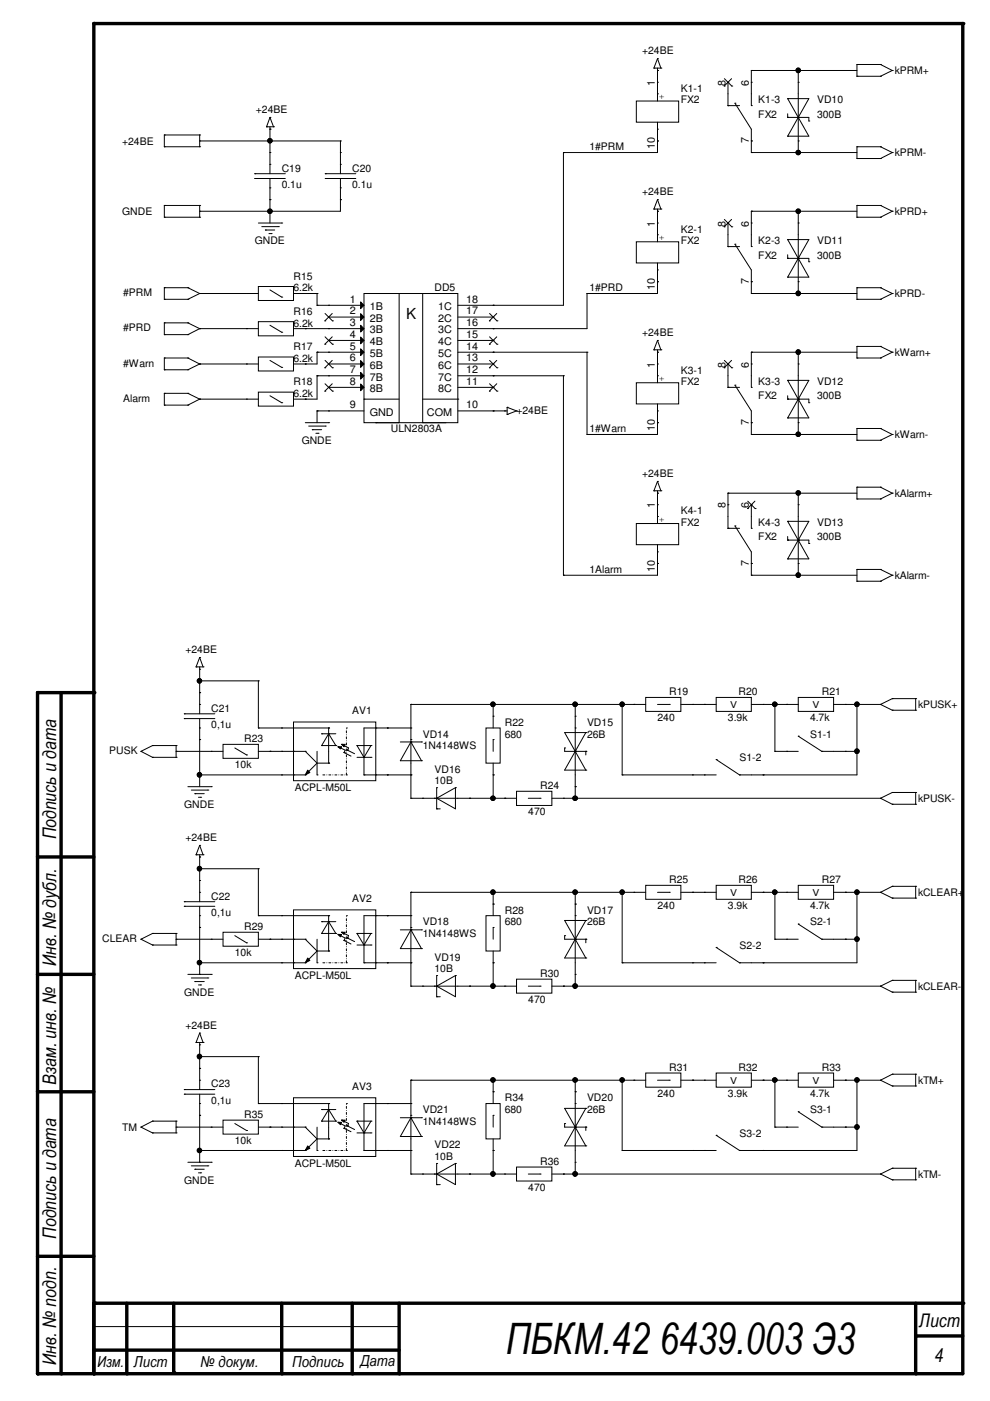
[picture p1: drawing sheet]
<svg xmlns="http://www.w3.org/2000/svg" width="210mm" height="297mm" viewBox="0 0 210 297" stroke-linecap="round" stroke-linejoin="round" font-family="sans-serif">
<g fill="none" stroke="#000" stroke-width=".72">
<path d="M13 146.9v144.4M19.9 146.9h-11.9v144.4h196.1v-286.3h-184.2v286.3M8 181.7h11.9M8 206.6h11.9M8 231.5h11.9M8 266.4h11.9M20.2 276.3h183.9M26.9 276.3v15M36.8 276.3v14.7M59.7 276.3v15M74.7 276.3v15M84.6 276.3v15"/>
<path d="M194.1 276.3v15M19.9 286.3h64.7M194.1 283.3h10"/>
</g>
<g fill="#000">
<circle cx="19.9" cy="5" r=".36"/>
<circle cx="204.1" cy="5" r=".36"/>
<circle cx="8" cy="146.9" r=".36"/>
<circle cx="19.9" cy="146.9" r=".36"/>
<circle cx="8" cy="181.7" r=".36"/>
<circle cx="8" cy="206.6" r=".36"/>
<circle cx="8" cy="231.5" r=".36"/>
<circle cx="8" cy="266.4" r=".36"/>
<circle cx="19.9" cy="276.3" r=".36"/>
<circle cx="20.2" cy="276.3" r=".36"/>
<circle cx="204.1" cy="276.3" r=".36"/>
<circle cx="8" cy="291.3" r=".36"/>
<circle cx="13" cy="291.3" r=".36"/>
<circle cx="19.9" cy="291.3" r=".36"/>
<circle cx="19.9" cy="286.3" r=".36"/>
<circle cx="26.9" cy="291.3" r=".36"/>
<circle cx="36.8" cy="291" r=".36"/>
<circle cx="59.7" cy="291.3" r=".36"/>
<circle cx="74.7" cy="291.3" r=".36"/>
<circle cx="84.6" cy="291.3" r=".36"/>
<circle cx="194.1" cy="291.3" r=".36"/>
<circle cx="194.1" cy="283.3" r=".36"/>
</g>
<g fill="none" stroke="#000" stroke-width=".21">
<path d="M138.6 14.4h.1M138.6 14.4h1.5M139.4 14.9h.1M139.4 12.4h.1M139.4 19.9h.1M139.4 17.4h.1M139.4 14.4v7M139.4 12.4l-.8 2M139.4 12.4l.7 2M140.1 14.4h.1M153.5 18.2h.1M153.6 16.7l1.6 1.5"/>
<path d="M154.3 17.4h.1M154.3 17.4v5M155.1 16.7l-1.6 1.5M155.2 18.2h.1M159.3 14.9h.1M159.3 17.4h.1M159.3 14.9h22.4M159.3 14.9v7.5M169.2 14.9h.1M169.2 17.4h.1M169.2 14.9v17.4M181.7 16.2h.1"/>
<path d="M181.7 13.7h.1M181.7 13.7v2.5M181.7 13.7h5M181.7 16.2h5M186.7 13.7h.1M186.7 16.2h.1M186.7 13.7l2.5 1.2M189.2 14.9h.1M189.2 14.9l-2.5 1.3M34.8 31.1h.1M34.8 28.6h.1M34.8 28.6v2.5"/>
<path d="M34.8 31.1h7.5M34.8 28.6h7.5M42.3 29.9h.1M42.3 28.6h.1M42.3 31.1h.1M42.3 29.9h29.9M42.3 28.6v2.5M54 37.8h.1M54 36.8h.1M54 37.8h6.5M54 36.8h6.5M56.5 26.9h.1"/>
<path d="M56.5 26.9h1.5M57.2 29.9h.1M57.2 27.4h.1M57.2 24.9h.1M57.2 39.8h.1M57.2 34.8h.1M57.2 32.3h.1M57.2 26.9v9.9M57.2 37.8v9.5M57.2 24.9l-.7 2M57.2 24.9l.8 2M58 26.9h.1"/>
<path d="M69 37.8h.1M69 36.8h.1M69 37.8h6.4M69 36.8h6.4M72.2 29.9h.1M72.2 39.8h.1M72.2 34.8h.1M72.2 32.3h.1M72.2 29.9v6.9M72.2 37.8v7h-29.9M119.5 32.3h.1M119.5 32.3v32.4h-22.4"/>
<path d="M134.9 21.4h9v4.5h-9zM139.4 29.9h.1M139.4 27.4h.1M139.4 25.9v6.4h-19.9M154.3 22.4h.1M154.3 22.4h2.5M155.8 21.9h.1M155.8 21.9l3.5 5.5v4.9M159.3 32.3h.1M159.3 29.9h.1M159.3 22.4h.1M159.3 32.3h22.4"/>
<path d="M167 20.9h.1M167 24.9h.1M167 28.9h.1M167 24.1v.8M167 24.9h4.5v.8M167 20.9l4.5 8h-4.5M167 20.9h4.5l-4.5 8M169.2 32.3h.1M169.2 24.9h.1M169.2 29.9h.1M171.5 25.7h.1M181.7 33.6h.1"/>
<path d="M181.7 31.1h.1M181.7 31.1v2.5M181.7 31.1h5M181.7 33.6h5M186.7 31.1h.1M186.7 33.6h.1M186.7 31.1l2.5 1.2M189.2 32.3h.1M189.2 32.3l-2.5 1.3M34.8 46.1h.1M34.8 43.6h.1M34.8 43.6v2.5"/>
<path d="M34.8 43.6h7.5M34.8 46.1h7.5M42.3 44.8h.1M42.3 43.6h.1M42.3 46.1h.1M42.3 43.6v2.5M54.8 47.3h4.9M55.5 48h3.5M56.3 48.8h.1M56.3 48.8h2M57 49.5h.5M57.2 42.3h.1"/>
<path d="M57.2 44.8h.1M57.5 49.5h.1M59 48h.1M59.7 47.3h.1M72.2 42.3h.1M134.9 51.3h9v4.5h-9zM138.6 44.3h.1M138.6 44.3h1.5M139.4 59.7h.1M139.4 44.8h.1M139.4 42.3h.1M139.4 57.2h.1"/>
<path d="M139.4 49.8h.1M139.4 47.3h.1M139.4 55.8v6.4h-14.9M139.4 44.3v7M139.4 42.3l-.8 2M139.4 42.3l.7 2M140.1 44.3h.1M153.5 48.1h.1M153.6 46.5l1.6 1.6M154.3 52.3h.1M154.3 47.3h.1M154.3 47.3v5"/>
<path d="M154.3 52.3h2.5M155.1 46.5l-1.6 1.6M155.2 48.1h.1M155.8 51.8h.1M155.8 51.8l3.5 5.4v5M159.3 59.7h.1M159.3 44.8h.1M159.3 52.3h.1M159.3 47.3h.1M159.3 44.8h22.4M159.3 44.8v7.5M167 50.8h.1"/>
<path d="M167 54.8h.1M167 58.8h.1M167 50.8l4.5 8h-4.5M167 50.8h4.5l-4.5 8M167 54.8h4.5v.7M167 54v.8M169.2 44.8h.1M169.2 54.8h.1M169.2 59.7h.1M169.2 47.3h.1M169.2 44.8v17.4M171.5 55.5h.1"/>
<path d="M181.7 46.1h.1M181.7 43.6h.1M181.7 43.6v2.5M181.7 43.6h5M181.7 46.1h5M186.7 43.6h.1M186.7 46.1h.1M186.7 43.6l2.5 1.2M189.2 44.8h.1M189.2 44.8l-2.5 1.3M34.8 63.5h.1M34.8 61h.1"/>
<path d="M34.8 71h.1M34.8 68.5h.1M34.8 78.4h.1M34.8 75.9h.1M34.8 63.5h5M34.8 61v2.5M34.8 68.5v2.5M34.8 75.9v2.5M34.8 61h5M34.8 71h5M34.8 68.5h5M34.8 78.4h5"/>
<path d="M34.8 75.9h5M39.8 63.5h.1M39.8 61h.1M39.8 71h.1M39.8 68.5h.1M39.8 78.4h.1M39.8 75.9h.1M39.8 61l2.5 1.2M39.8 68.5l2.5 1.2M39.8 75.9l2.5 1.3M42.3 62.2h.1M42.3 69.7h.1"/>
<path d="M42.3 77.2h.1M42.3 62.2h12.5M42.3 69.7h12.5M42.3 77.2h12.5M42.3 62.2l-2.5 1.3M42.3 69.7l-2.5 1.3M42.3 77.2l-2.5 1.2M52.3 77.2h.1M52.3 69.7h.1M52.3 62.2h.1M54.8 75.7h7.4v3h-7.4zM54.8 68.2h7.4v3h-7.4z"/>
<path d="M54.8 60.7h7.4v3h-7.4zM57.2 76.4l2.5 1.5M57.2 69l2.5 1.4M57.2 61.5l2.5 1.5M59.7 77.9h.1M59.7 70.4h.1M59.7 63h.1M62.2 62.2h5M62.2 69.7h15M64.7 62.2h.1M64.7 69.7h.1M64.7 77.2h.1"/>
<path d="M67.2 62.2h.1M67.2 64.7h.1M67.2 79.7h.1M67.2 74.7h.1M67.2 62.2v2.5M67.2 74.7v2.5h-5M67.2 79.7v4.9h-5M67.2 74.7h10M67.2 79.7h10M67.2 64.7h10M68.9 68h.1M68.9 73h.1"/>
<path d="M68.9 78h.1M68.9 66.5l1.6 1.5M68.9 71.4l1.6 1.6M68.9 76.4l1.6 1.6M69.7 67.2h.1M69.7 79.7h.1M69.7 72.2h.1M69.7 77.2h.1M69.7 69.7h.1M69.7 74.7h.1M69.7 64.7h.1M69.7 77.2h7.5"/>
<path d="M69.7 67.2h7.5M69.7 72.2h7.5M70.4 66.5l-1.5 1.5M70.4 71.4l-1.5 1.6M70.4 76.4l-1.5 1.6M70.5 68h.1M70.5 73h.1M70.5 78h.1M76.5 66.5l.7 .7-.7 .7zM76.5 79l.7 .7-.7 .7zM76.5 71.5l.7 .7-.7 .7zM76.5 76.5l.7 .7-.7 .7z"/>
<path d="M76.5 69l.7 .7-.7 .7zM76.5 74l.7 .7-.7 .7zM76.5 64l.7 .7-.7 .7zM77.2 62.2h7.4v27.4h-7.4zM79.7 62.2h.1M79.7 62.2h14.9M89.6 62.2h7.5v27.4h-7.5zM97.1 77.2h7.5M97.1 74.7h27.4M97.1 79.7h22.4M97.1 67.2h7.5M97.1 72.2h7.5"/>
<path d="M103.8 78h.1M103.8 73h.1M103.8 68h.1M103.8 76.4l1.6 1.6M103.8 71.4l1.6 1.6M103.8 66.5l1.6 1.5M104.6 79.7h.1M104.6 74.7h.1M104.6 69.7h.1M104.6 64.7h.1M104.6 77.2h.1M104.6 72.2h.1"/>
<path d="M104.6 67.2h.1M105.3 76.4l-1.5 1.6M105.3 71.4l-1.5 1.6M105.3 66.5l-1.5 1.5M105.4 78h.1M105.4 73h.1M105.4 68h.1M119.5 79.7h.1M119.5 79.7v42.3M124.5 62.2h.1M124.5 74.7h.1M124.5 62.2v7.5h-27.4"/>
<path d="M124.5 74.7v17.4M138.6 74.2h.1M138.6 74.2h1.5M139.4 74.7h.1M139.4 72.2h.1M139.4 79.7h.1M139.4 77.2h.1M139.4 74.2v7M139.4 72.2l-.8 2M139.4 72.2l.7 2M140.1 74.2h.1M153.5 78h.1"/>
<path d="M153.6 76.4l1.6 1.6M154.3 77.2h.1M154.3 77.2v4.9M155.1 76.4l-1.6 1.6M155.2 78h.1M159.3 62.2h.1M159.3 74.7h.1M159.3 77.2h.1M159.3 62.2h22.4M159.3 74.7h22.4M159.3 74.7v7.4M169.2 74.7h.1"/>
<path d="M169.2 62.2h.1M169.2 77.2h.1M169.2 74.7v17.4M181.7 63.5h.1M181.7 61h.1M181.7 75.9h.1M181.7 73.4h.1M181.7 61v2.5M181.7 73.4v2.5M181.7 63.5h5M181.7 61h5M181.7 75.9h5"/>
<path d="M181.7 73.4h5M186.7 61h.1M186.7 63.5h.1M186.7 73.4h.1M186.7 75.9h.1M186.7 61l2.5 1.2M186.7 73.4l2.5 1.3M189.2 62.2h.1M189.2 74.7h.1M189.2 62.2l-2.5 1.3M189.2 74.7l-2.5 1.2M34.8 85.9h.1"/>
<path d="M34.8 83.4h.1M34.8 83.4v2.5M34.8 85.9h5M34.8 83.4h5M39.8 85.9h.1M39.8 83.4h.1M39.8 83.4l2.5 1.2M42.3 84.6h.1M42.3 84.6h12.5M42.3 84.6l-2.5 1.3M52.3 84.6h.1M54.8 83.1h7.4v3h-7.4z"/>
<path d="M57.2 83.9l2.5 1.5M59.7 85.4h.1M64.7 84.6h.1M64.7 89.6h5M65.4 90.3h3.6M66.2 91.1h.1M66.2 91.1h2M67 91.9h.4M67.2 87.1h.1M67.2 87.1h10M67.2 87.1v2.5M67.4 91.9h.1"/>
<path d="M68.9 82.9h.1M68.9 81.4l1.6 1.5M69 90.3h.1M69.7 89.6h.1M69.7 82.1h.1M69.7 87.1h.1M69.7 82.1h7.5M70.4 81.4l-1.5 1.5M70.5 82.9h.1M76.5 81.4l.7 .7-.7 .7zM77.2 84.6h.1M77.2 84.6h7.4"/>
<path d="M79.7 89.6h.1M79.7 89.6h14.9M89.6 84.6h7.5M97.1 84.6h.1M97.1 87.1h10.4M97.1 82.1h7.5M103.8 82.9h.1M103.8 81.4l1.6 1.5M104.6 87.1h.1M104.6 82.1h.1M105.3 81.4l-1.5 1.5M105.4 82.9h.1"/>
<path d="M107 87.1h.1M107.5 86.4h.1M107.5 87.9h.1M107.5 86.4v1.5M107.5 86.4l2 .7M109.5 87.1h.1M109.5 87.1l-2 .8M124.5 92.1h.1M134.9 81.2h9v4.4h-9zM139.4 89.6h.1M139.4 87.1h.1M139.4 85.6v6.5h-14.9"/>
<path d="M154.3 82.1h.1M154.3 82.1h2.5M155.8 81.7h.1M155.8 81.7l3.5 5.4v5M159.3 89.6h.1M159.3 92.1h.1M159.3 82.1h.1M159.3 92.1h22.4M167 80.6h.1M167 84.6h.1M167 88.6h.1M167 84.6h4.5v.8"/>
<path d="M167 83.9v.7M167 80.6l4.5 8h-4.5M167 80.6h4.5l-4.5 8M169.2 92.1h.1M169.2 84.6h.1M169.2 89.6h.1M171.5 85.4h.1M181.7 93.3h.1M181.7 90.8h.1M181.7 90.8v2.5M181.7 90.8h5M181.7 93.3h5"/>
<path d="M186.7 90.8h.1M186.7 93.3h.1M186.7 90.8l2.5 1.3M189.2 92.1h.1M189.2 92.1l-2.5 1.2M134.9 111h9v4.5h-9zM138.6 104.1h.1M138.6 104.1h1.5M139.4 119.5h.1M139.4 104.6h.1M139.4 102.1h.1M139.4 117h.1"/>
<path d="M139.4 109.5h.1M139.4 107h.1M139.4 115.5v6.5h-19.9M139.4 104.1v6.9M139.4 102.1l-.8 2M139.4 102.1l.7 2M140.1 104.1h.1M154.3 104.6h.1M154.3 112h.1M154.3 107h.1M154.3 104.6h27.4M154.3 104.6v7.4"/>
<path d="M154.3 112h2.5M155.8 111.5h.1M155.8 111.5l3.5 5.5v5M158.5 107.8h.1M158.5 106.3l1.6 1.5M159.3 119.5h.1M159.3 112h.1M159.3 107h.1M159.3 107v5M160.1 106.3l-1.6 1.5M160.1 107.8h.1M167 110.5h.1"/>
<path d="M167 114.5h.1M167 118.5h.1M167 113.7v.8M167 114.5h4.5v.7M167 110.5l2.2 4M167 110.5h4.5l-4.5 8M169.2 104.6h.1M169.2 114.5h.1M169.2 119.5h.1M169.2 107h.1M169.2 104.6v17.4M169.2 114.5l2.3 4h-4.5"/>
<path d="M171.5 115.2h.1M181.7 105.8h.1M181.7 103.3h.1M181.7 103.3v2.5M181.7 103.3h5M181.7 105.8h5M186.7 103.3h.1M186.7 105.8h.1M186.7 103.3l2.5 1.3M189.2 104.6h.1M189.2 104.6l-2.5 1.2M42.3 139.4h.1"/>
<path d="M42.3 139.4l-.7 2M42.3 139.4l.8 2M119.5 122h.1M159.3 122h.1M159.3 122h22.4M169.2 122h.1M181.7 123.2h.1M181.7 120.7h.1M181.7 120.7v2.5M181.7 120.7h5M181.7 123.2h5M186.7 120.7h.1"/>
<path d="M186.7 123.2h.1M186.7 120.7l2.5 1.3M189.2 122h.1M189.2 122l-2.5 1.2M29.9 159.3h.1M29.9 159.3l2.4 1.3M32.3 158.1h.1M32.3 158.1l-2.4 1.2M32.3 158.1h5M37.3 159.3h.1M37.3 158.1h.1M37.3 159.3h10"/>
<path d="M37.3 158.1v2.5M39.1 152.4h.1M39.1 151.3h.1M39.1 152.4h6.5M39.1 151.3h6.5M41.6 141.4h.1M41.6 141.4h1.5M42.3 144.4h.1M42.3 156.8h.1M42.3 146.9h.1M42.3 141.9h.1M42.3 154.3h.1"/>
<path d="M42.3 149.4h.1M42.3 144.4h12.5M42.3 141.4v9.9M42.3 152.4v14.4M43.1 141.4h.1M44.8 159.3h.1M47.3 157.8h7.5v3h-7.5zM49.8 158.6l2.5 1.5M54.8 154.3h.1M54.8 144.4h.1M54.8 154.3h14.9M54.8 144.4v9.9"/>
<path d="M54.8 159.3h9.9M57.2 159.3h.1M59.7 159.3h.1M59.7 154.3h.1M62.2 153.1h17.5v12.4h-17.5zM62.2 159.3h.1M64.7 159.3h.1M64.7 159.3l2.5 2.5M67.2 159.3v5M68.2 155.6h.1M68.2 158.1h.1M68.2 158.1h3"/>
<path d="M68.2 155.6h3M69.7 154.3h.1M69.7 155.6h.1M69.7 154.3v7.5M69.7 155.6l1.5 2.5M69.7 155.6l-1.5 2.5M71.2 158.1h.1M71.7 158.3h.7l-.2 .5zM71.7 158.3h.1M71.7 158.3l1.5 .7-.3 .6M72.4 157.8h.8l-.3 .5zM72.4 157.8h.1"/>
<path d="M72.4 157.8l1.5 .8-.2 .4M72.9 159.6h.1M72.9 159.6l1.5 .7M73.7 159h.1M73.7 159l1.5 .8M75.7 158.1h.1M75.7 158.1h3M75.7 158.1l1.5 2.5M78.7 158.1h.1M78.7 158.1l-1.5 2.5M79.7 154.3h.1M82.1 154.3h.1"/>
<path d="M84.9 157.3h4.5M87.1 149.4h.1M87.1 157.3h.1M87.1 156.8h.1M87.1 154.3h.1M87.1 154.3h-9.9v10M87.1 149.4h49.8M87.1 149.4v19.8M87.1 157.3l-2.2 4h4.5M87.1 157.3l2.3 4M89.4 157.3h.1M103 154.3h3v7.5h-3z"/>
<path d="M104.6 149.4h.1M104.6 156.8h.1M104.6 151.8h.1M104.6 149.4v4.9M104.6 156.8v2.5M119.7 158.6h.1M119.7 158.6v.7h4.5M122 149.4h.1M122 159.3h.1M122 154.3h.1M122 151.8h.1M122 149.4v19.8"/>
<path d="M124.2 159.3h.1M124.2 155.3h.1M124.2 155.3h-4.5l4.5 8M124.2 155.3l-4.5 8h4.5M124.2 159.3v.8M131.9 149.4h.1M131.9 149.4v14.9M134.4 149.4h.1M136.9 147.9h7.5v2.9h-7.5zM139.4 149.4h2.5M141.9 149.4h.1M144.4 149.4h7.4"/>
<path d="M146.9 149.4h.1M149.4 149.4h.1M151.8 147.9h7.5v2.9h-7.5zM159.3 149.4h9.9M161.8 149.4h.1M164.3 149.4h.1M164.3 159.3h.1M164.3 159.3h4.9M164.3 149.4v9.9M166.8 149.4h.1M166.8 159.3h.1M169.2 147.9h7.5v2.9h-7.5z"/>
<path d="M169.2 156.1h.1M169.2 156.1l5 3.2M174.2 159.3h.1M174.2 159.3h7.5M176.7 149.4h10M179.2 149.4h.1M179.2 159.3h.1M181.7 149.4h.1M181.7 159.3h.1M181.7 149.4v14.9h-24.9M186.7 149.4h.1M186.7 149.4l2.5 1.2"/>
<path d="M189.2 148.1h.1M189.2 150.6h.1M189.2 148.1l-2.5 1.3M189.2 148.1h4.9M189.2 150.6h4.9M194.1 148.1h.1M194.1 150.6h.1M194.1 148.1v2.5M32.3 160.6h.1M32.3 160.6h5M37.3 160.6h.1M39.8 166.8h5"/>
<path d="M40.6 167.5h3.5M41.3 168.3h.1M41.3 168.3h2M42.1 169h.4M42.3 164.3h.1M42.3 179.2h.1M42.3 164.3h22.4M42.3 179.2l-.7 2M42.3 179.2l.8 2M42.5 169h.1M44.1 167.5h.1M44.8 166.8h.1"/>
<path d="M52.3 160.1h.1M59.7 164.3h.1M62.2 164.3h.1M64.7 164.3h.1M65.2 163.3l.5 .5-1 .5zM67.2 164.3h.1M67.2 161.8l-2.5 2.5M67.2 161.8h2.5M69.7 161.8h.1M75.7 160.6h3M77.2 164.3h.1M77.2 160.6h.1"/>
<path d="M77.2 164.3h9.9M78.7 160.6h.1M79.7 164.3h.1M82.1 164.3h.1M87.1 164.3h.1M87.1 169.2h.1M87.1 169.2h22.4M89.4 161.3h.1M89.6 169.2h.1M92.1 169.2h.1M92.6 169.2h.1M92.6 167h.1"/>
<path d="M92.6 171.5h.1M92.6 167v4.5M92.6 171.5h.7M96.6 167h.1M96.6 167v4.5l-4-2.3M96.6 167l-4 2.2M99.6 169.2h.1M104.6 164.3h.1M104.6 161.8v7.4M107 169.2h.1M109.5 167.8h7.5v3h-7.5zM112 169.2h2.5"/>
<path d="M114.5 169.2h.1M117 169.2h69.7M119.5 169.2h.1M122 169.2h.1M122 166.8h.1M124.2 163.3h.1M131.9 164.3h.1M131.9 164.3h19.9M146.9 164.3h.1M149.4 164.3h.1M151.8 161h.1M151.8 161l5 3.3"/>
<path d="M156.8 164.3h.1M161.8 164.3h.1M186.7 169.2h.1M186.7 169.2l2.5 1.3M189.2 168h.1M189.2 170.5h.1M189.2 168l-2.5 1.2M189.2 168h4.9M189.2 170.5h4.9M194.1 168h.1M194.1 170.5h.1M194.1 168v2.5"/>
<path d="M29.9 199.1h.1M29.9 199.1l2.4 1.3M32.3 197.9h.1M32.3 197.9l-2.4 1.2M32.3 197.9h5M37.3 199.1h.1M37.3 197.9h.1M37.3 199.1h10M37.3 197.9v2.5M39.1 192.2h.1M39.1 191.2h.1M39.1 192.2h6.5"/>
<path d="M39.1 191.2h6.5M41.6 181.2h.1M41.6 181.2h1.5M42.3 184.2h.1M42.3 196.6h.1M42.3 181.7h.1M42.3 194.1h.1M42.3 189.2h.1M42.3 186.7h.1M42.3 181.2v10M42.3 192.2v14.4M42.3 184.2h12.5"/>
<path d="M43.1 181.2h.1M44.8 199.1h.1M47.3 197.7h7.5v2.9h-7.5zM49.8 198.4l2.5 1.5M52.3 199.9h.1M54.8 194.1h.1M54.8 184.2h.1M54.8 184.2v9.9M54.8 194.1h14.9M54.8 199.1h9.9M57.2 199.1h.1M59.7 199.1h.1"/>
<path d="M59.7 194.1h.1M62.2 192.9h17.5v12.5h-17.5zM62.2 199.1h.1M64.7 199.1h.1M64.7 199.1l2.5 2.5M67.2 199.1v5M68.2 195.4h.1M68.2 197.9h.1M68.2 197.9h3M68.2 195.4h3M69.7 194.1h.1M69.7 195.4h.1"/>
<path d="M69.7 194.1v7.5M69.7 195.4l1.5 2.5M69.7 195.4l-1.5 2.5M71.2 197.9h.1M71.7 198.1h.7l-.2 .5zM71.7 198.1h.1M71.7 198.1l1.5 .8-.3 .5M72.4 197.7h.8l-.3 .4zM72.4 197.7h.1M72.4 197.7l1.5 .7-.2 .5M72.9 199.4h.1M72.9 199.4l1.5 .8"/>
<path d="M73.7 198.9h.1M73.7 198.9l1.5 .7M75.7 197.9h.1M75.7 197.9h3M75.7 197.9l1.5 2.5M78.7 197.9h.1M78.7 197.9l-1.5 2.5M79.7 194.1h.1M82.1 194.1h.1M84.9 197.1h4.5M87.1 189.2h.1M87.1 197.1h.1"/>
<path d="M87.1 196.6h.1M87.1 194.1h.1M87.1 189.2v19.9M87.1 194.1h-9.9v10M87.1 189.2h49.8M87.1 197.1l-2.2 4h4.5M87.1 197.1l2.3 4M89.4 197.1h.1M103 194.1h3v7.5h-3zM104.6 189.2h.1M104.6 191.7h.1M104.6 196.6h.1"/>
<path d="M104.6 189.2v4.9M104.6 196.6v2.5M119.7 198.4h.1M119.7 198.4v.7h4.5M122 191.7h.1M122 189.2h.1M122 199.1h.1M122 194.1h.1M122 189.2v19.9M124.2 199.1h.1M124.2 195.2h.1M124.2 199.1v.8"/>
<path d="M124.2 195.2h-4.5l4.5 7.9M124.2 195.2l-4.5 7.9h4.5M131.9 189.2h.1M131.9 189.2v14.9M134.4 189.2h.1M136.9 187.7h7.5v3h-7.5zM139.4 189.2h2.5M141.9 189.2h.1M144.4 189.2h7.4M146.9 189.2h.1M149.4 189.2h.1M151.8 187.7h7.5v3h-7.5z"/>
<path d="M159.3 189.2h9.9M161.8 189.2h.1M164.3 189.2h.1M164.3 199.1h.1M164.3 189.2v9.9M164.3 199.1h4.9M166.8 189.2h.1M166.8 199.1h.1M169.2 187.7h7.5v3h-7.5zM169.2 195.9h.1M169.2 195.9l5 3.2M174.2 199.1h.1"/>
<path d="M174.2 199.1h7.5M176.7 189.2h10M179.2 189.2h.1M179.2 199.1h.1M181.7 189.2h.1M181.7 199.1h.1M181.7 189.2v14.9h-24.9M186.7 189.2h.1M186.7 189.2l2.5 1.2M189.2 187.9h.1M189.2 190.4h.1M189.2 187.9l-2.5 1.3"/>
<path d="M189.2 187.9h4.9M189.2 190.4h4.9M194.1 187.9h.1M194.1 190.4h.1M194.1 187.9v2.5M32.3 200.4h.1M32.3 200.4h5M37.3 200.4h.1M39.8 206.6h5M40.6 207.3h3.5M41.3 208.1h.1M41.3 208.1h2"/>
<path d="M42.1 208.8h.4M42.3 204.1h.1M42.3 206.6h.1M42.3 219h.1M42.3 204.1h22.4M42.3 219l-.7 2M42.3 219l.8 2M42.5 208.8h.1M44.1 207.3h.1M44.8 206.6h.1M59.7 204.1h.1M62.2 204.1h.1"/>
<path d="M64.7 204.1h.1M65.2 203.1l.5 .5-1 .5zM67.2 204.1h.1M67.2 201.6l-2.5 2.5M67.2 201.6h2.5M69.7 201.6h.1M75.7 200.4h3M77.2 204.1h.1M77.2 200.4h.1M77.2 204.1h9.9M78.7 200.4h.1M79.7 204.1h.1"/>
<path d="M82.1 204.1h.1M87.1 204.1h.1M87.1 209.1h.1M87.1 209.1h22.4M89.4 201.1h.1M89.6 209.1h.1M92.1 209.1h.1M92.6 209.1h.1M92.6 206.8h.1M92.6 211.3h.1M92.6 206.8v4.5M92.6 211.3h.7"/>
<path d="M96.6 206.8h.1M96.6 206.8l-4 2.3M96.6 206.8v4.5l-4-2.2M99.6 209.1h.1M104.6 209.1h.1M104.6 204.1h.1M104.6 201.6v7.5M107 209.1h.1M109.5 207.6h7.5v3h-7.5zM112 209.1h2.5M114.5 209.1h.1M117 209.1h69.7"/>
<path d="M119.5 209.1h.1M122 209.1h.1M122 206.6h.1M124.2 203.1h.1M131.9 204.1h.1M131.9 204.1h19.9M146.9 204.1h.1M149.4 204.1h.1M151.8 200.9h.1M151.8 200.9l5 3.2M156.8 204.1h.1M161.8 204.1h.1"/>
<path d="M186.7 209.1h.1M186.7 209.1l2.5 1.3M189.2 207.9h.1M189.2 210.4h.1M189.2 207.9l-2.5 1.2M189.2 207.9h4.9M189.2 210.4h4.9M194.1 207.9h.1M194.1 210.4h.1M194.1 207.9v2.5M29.9 239h.1M29.9 239l2.4 1.2"/>
<path d="M32.3 237.7h.1M32.3 237.7l-2.4 1.3M32.3 237.7h5M37.3 239h.1M37.3 237.7h.1M37.3 239h10M37.3 237.7v2.5M39.1 232h.1M39.1 231h.1M39.1 232h6.5M39.1 231h6.5M41.6 221h.1"/>
<path d="M41.6 221h1.5M42.3 224h.1M42.3 226.5h.1M42.3 236.5h.1M42.3 221.5h.1M42.3 234h.1M42.3 229h.1M42.3 221v10M42.3 232v14.4M42.3 224h12.5M43.1 221h.1M44.8 239h.1"/>
<path d="M47.3 237.5h7.5v3h-7.5zM49.8 238.2l2.5 1.5M52.3 239.7h.1M54.8 234h.1M54.8 224h.1M54.8 224v10M54.8 234h14.9M54.8 239h9.9M57.2 239h.1M59.7 239h.1M59.7 234h.1M62.2 232.7h17.5v12.5h-17.5z"/>
<path d="M62.2 239h.1M64.7 239h.1M64.7 239l2.5 2.5M67.2 239v4.9M68.2 235.2h.1M68.2 237.7h.1M68.2 237.7h3M68.2 235.2h3M69.7 234h.1M69.7 235.2h.1M69.7 234v7.5M69.7 235.2l1.5 2.5"/>
<path d="M69.7 235.2l-1.5 2.5M71.2 237.7h.1M71.7 238h.7l-.2 .5zM71.7 238h.1M71.7 238l1.5 .7-.3 .5M72.4 237.5h.8l-.3 .5zM72.4 237.5h.1M72.4 237.5l1.5 .7-.2 .5M72.9 239.2h.1M72.9 239.2l1.5 .7M73.7 238.7h.1M73.7 238.7l1.5 .8"/>
<path d="M75.7 237.7h.1M75.7 237.7h3M75.7 237.7l1.5 2.5M78.7 237.7h.1M78.7 237.7l-1.5 2.5M79.7 234h.1M82.1 234h.1M84.9 237h4.5M87.1 229h.1M87.1 237h.1M87.1 236.5h.1M87.1 234h.1"/>
<path d="M87.1 229v19.9M87.1 234h-9.9v9.9M87.1 229h49.8M87.1 237l-2.2 4h4.5M87.1 237l2.3 4M89.4 237h.1M103 234h3v7.5h-3zM104.6 229h.1M104.6 231.5h.1M104.6 236.5h.1M104.6 229v5M104.6 236.5v2.5"/>
<path d="M119.7 238.2h.1M119.7 238.2v.8h4.5M122 231.5h.1M122 229h.1M122 239h.1M122 234h.1M122 229v19.9M124.2 239h.1M124.2 235h.1M124.2 239v.7M124.2 235h-4.5l4.5 8M124.2 235l-4.5 8h4.5"/>
<path d="M131.9 229h.1M131.9 229v14.9M134.4 229h.1M136.9 227.5h7.5v3h-7.5zM139.4 229h2.5M141.9 229h.1M144.4 229h7.4M146.9 229h.1M149.4 229h.1M151.8 227.5h7.5v3h-7.5zM159.3 229h9.9M161.8 229h.1"/>
<path d="M164.3 229h.1M164.3 239h.1M164.3 229v10M164.3 239h4.9M166.8 239h.1M166.8 229h.1M169.2 227.5h7.5v3h-7.5zM169.2 235.7h.1M169.2 235.7l5 3.3M174.2 239h.1M174.2 239h7.5M176.7 229h10"/>
<path d="M179.2 229h.1M179.2 239h.1M181.7 229h.1M181.7 239h.1M181.7 229v14.9h-24.9M186.7 229h.1M186.7 229l2.5 1.3M189.2 227.8h.1M189.2 230.3h.1M189.2 227.8l-2.5 1.2M189.2 227.8h4.9M189.2 230.3h4.9"/>
<path d="M194.1 227.8h.1M194.1 230.3h.1M194.1 227.8v2.5M32.3 240.2h.1M32.3 240.2h5M37.3 240.2h.1M39.8 246.4h5M40.6 247.2h3.5M41.3 247.9h.1M41.3 247.9h2M42.1 248.7h.4M42.3 243.9h.1"/>
<path d="M42.3 246.4h.1M42.3 243.9h22.4M42.5 248.7h.1M44.1 247.2h.1M44.8 246.4h.1M59.7 243.9h.1M62.2 243.9h.1M64.7 243.9h.1M65.2 243l.5 .5-1 .4zM67.2 243.9h.1M67.2 241.5l-2.5 2.4M67.2 241.5h2.5"/>
<path d="M69.7 241.5h.1M75.7 240.2h3M77.2 243.9h.1M77.2 240.2h.1M77.2 243.9h9.9M78.7 240.2h.1M79.7 243.9h.1M82.1 243.9h.1M87.1 243.9h.1M87.1 248.9h.1M87.1 248.9h22.4M89.4 241h.1"/>
<path d="M89.6 248.9h.1M92.1 248.9h.1M92.6 248.9h.1M92.6 246.7h.1M92.6 251.2h.1M92.6 246.7v4.5M92.6 251.2h.7M96.6 246.7h.1M96.6 246.7v4.5l-4-2.3M96.6 246.7l-4 2.2M99.6 248.9h.1M104.6 248.9h.1"/>
<path d="M104.6 243.9h.1M104.6 241.5v7.4M107 248.9h.1M109.5 247.4h7.5v3h-7.5zM112 248.9h2.5M114.5 248.9h.1M117 248.9h69.7M119.5 248.9h.1M122 248.9h.1M122 246.4h.1M124.2 243h.1M131.9 243.9h.1"/>
<path d="M131.9 243.9h19.9M146.9 243.9h.1M149.4 243.9h.1M151.8 240.7h.1M151.8 240.7l5 3.2M156.8 243.9h.1M161.8 243.9h.1M186.7 248.9h.1M186.7 248.9l2.5 1.2M189.2 247.7h.1M189.2 250.1h.1M189.2 247.7l-2.5 1.2"/>
<path d="M189.2 247.7h4.9M189.2 250.1h4.9M194.1 247.7h.1M194.1 250.1h.1M194.1 247.7v2.4M19.9 277h.1M19.9 276.6v.4M19.9 281.3h.1M19.9 281.3h64.7"/>
<circle cx="169.2" cy="14.9" r=".48"/>
<circle cx="57.2" cy="29.8" r=".47"/>
<circle cx="169.2" cy="32.3" r=".47"/>
<circle cx="57.2" cy="44.8" r=".47"/>
<circle cx="169.2" cy="44.8" r=".47"/>
<circle cx="169.2" cy="62.2" r=".48"/>
<circle cx="169.2" cy="74.6" r=".48"/>
<circle cx="169.2" cy="92.1" r=".47"/>
<circle cx="169.2" cy="104.5" r=".47"/>
<circle cx="169.2" cy="121.9" r=".48"/>
<circle cx="42.3" cy="144.4" r=".47"/>
<circle cx="104.5" cy="149.3" r=".48"/>
<circle cx="121.9" cy="149.3" r=".49"/>
<circle cx="131.9" cy="149.3" r=".48"/>
<circle cx="164.3" cy="149.3" r=".49"/>
<circle cx="181.7" cy="149.3" r=".48"/>
<circle cx="181.7" cy="159.3" r=".48"/>
<circle cx="42.3" cy="164.3" r=".48"/>
<circle cx="104.5" cy="169.2" r=".47"/>
<circle cx="121.9" cy="169.2" r=".48"/>
<circle cx="42.3" cy="184.2" r=".48"/>
<circle cx="104.5" cy="189.2" r=".48"/>
<circle cx="121.9" cy="189.2" r=".49"/>
<circle cx="131.9" cy="189.2" r=".48"/>
<circle cx="164.3" cy="189.2" r=".49"/>
<circle cx="181.7" cy="189.2" r=".48"/>
<circle cx="181.7" cy="199.1" r=".48"/>
<circle cx="42.3" cy="204.1" r=".47"/>
<circle cx="104.5" cy="209.1" r=".48"/>
<circle cx="121.9" cy="209.1" r=".49"/>
<circle cx="42.3" cy="224" r=".48"/>
<circle cx="104.5" cy="229" r=".47"/>
<circle cx="121.9" cy="229" r=".48"/>
<circle cx="131.9" cy="229" r=".47"/>
<circle cx="164.3" cy="229" r=".48"/>
<circle cx="181.7" cy="238.9" r=".48"/>
<circle cx="181.7" cy="229" r=".47"/>
<circle cx="42.3" cy="243.9" r=".47"/>
<circle cx="104.5" cy="248.9" r=".48"/>
<circle cx="121.9" cy="248.9" r=".49"/>
</g>
<g fill="#000">
<path d="M76.5 66.5l.7 .7-.7 .7zM76.5 79l.7 .7-.7 .7zM76.5 71.5l.7 .7-.7 .7zM76.5 76.5l.7 .7-.7 .7zM76.5 69l.7 .7-.7 .7zM76.5 74l.7 .7-.7 .7zM76.5 64l.7 .7-.7 .7zM76.5 81.4l.7 .7-.7 .7z"/>
<path d="M71.7 158.3h.7l-.2 .5z" fill-rule="evenodd"/>
<path d="M72.4 157.8h.8l-.3 .5z" fill-rule="evenodd"/>
<path d="M65.2 163.3l.5 .5-1 .5z" fill-rule="evenodd"/>
<path d="M71.7 198.1h.7l-.2 .5z" fill-rule="evenodd"/>
<path d="M72.4 197.7h.8l-.3 .4z" fill-rule="evenodd"/>
<path d="M65.2 203.1l.5 .5-1 .5z" fill-rule="evenodd"/>
<path d="M71.7 238h.7l-.2 .5z" fill-rule="evenodd"/>
<path d="M72.4 237.5h.8l-.3 .5z" fill-rule="evenodd"/>
<path d="M65.2 243l.5 .5-1 .4z" fill-rule="evenodd"/>
<circle cx="169.2" cy="14.9" r=".48"/>
<circle cx="57.2" cy="29.8" r=".47"/>
<circle cx="169.2" cy="32.3" r=".47"/>
<circle cx="57.2" cy="44.8" r=".47"/>
<circle cx="169.2" cy="44.8" r=".47"/>
<circle cx="169.2" cy="62.2" r=".48"/>
<circle cx="169.2" cy="74.6" r=".48"/>
<circle cx="169.2" cy="92.1" r=".47"/>
<circle cx="169.2" cy="104.5" r=".47"/>
<circle cx="169.2" cy="121.9" r=".48"/>
<circle cx="42.3" cy="144.4" r=".47"/>
<circle cx="104.5" cy="149.3" r=".48"/>
<circle cx="121.9" cy="149.3" r=".49"/>
<circle cx="131.9" cy="149.3" r=".48"/>
<circle cx="164.3" cy="149.3" r=".49"/>
<circle cx="181.7" cy="149.3" r=".48"/>
<circle cx="181.7" cy="159.3" r=".48"/>
<circle cx="42.3" cy="164.3" r=".48"/>
<circle cx="104.5" cy="169.2" r=".47"/>
<circle cx="121.9" cy="169.2" r=".48"/>
<circle cx="42.3" cy="184.2" r=".48"/>
<circle cx="104.5" cy="189.2" r=".48"/>
<circle cx="121.9" cy="189.2" r=".49"/>
<circle cx="131.9" cy="189.2" r=".48"/>
<circle cx="164.3" cy="189.2" r=".49"/>
<circle cx="181.7" cy="189.2" r=".48"/>
<circle cx="181.7" cy="199.1" r=".48"/>
<circle cx="42.3" cy="204.1" r=".47"/>
<circle cx="104.5" cy="209.1" r=".48"/>
<circle cx="121.9" cy="209.1" r=".49"/>
<circle cx="42.3" cy="224" r=".48"/>
<circle cx="104.5" cy="229" r=".47"/>
<circle cx="121.9" cy="229" r=".48"/>
<circle cx="131.9" cy="229" r=".47"/>
<circle cx="164.3" cy="229" r=".48"/>
<circle cx="181.7" cy="238.9" r=".48"/>
<circle cx="181.7" cy="229" r=".47"/>
<circle cx="42.3" cy="243.9" r=".47"/>
<circle cx="104.5" cy="248.9" r=".48"/>
<circle cx="121.9" cy="248.9" r=".49"/>
</g>
<path d="M73.4 154.3h.1M68.5 164.3h4.9M73.4 164.3h.1M73.4 164.3v-10M73.4 194.1h.1M68.5 204.1h4.9M73.4 204.1h.1M73.4 204.1v-10M73.4 234h.1M68.5 243.9h4.9M73.4 243.9h.1M73.4 243.9v-9.9" fill="none" stroke="#000" stroke-width=".21" stroke-dasharray=".4 .4 0 .4"/>
<text font-size="9.2" x="107.3" y="287">ПБКМ.42 6439.003 Э3</text>
<g font-size="4">
<text x="11.9" y="178" transform="rotate(-90 11.9 178)">Подпись и дата</text>
<text x="11.9" y="204.9" transform="rotate(-90 11.9 204.9)">Инв. № дубл.</text>
<text x="11.9" y="230" transform="rotate(-90 11.9 230)">Взам. инв. №</text>
<text x="11.9" y="262.6" transform="rotate(-90 11.9 262.6)">Подпись и дата</text>
<text x="194.9" y="281.3">Лист</text>
<text x="11.9" y="289.5" transform="rotate(-90 11.9 289.5)">Инв. № подп.</text>
<text x="198.1" y="288.8">4</text>
</g>
<g font-size="3.2">
<text x="86.1" y="67.6">K</text>
<text x="20.7" y="289.8">Изм.</text>
<text x="28.4" y="289.8">Лист</text>
<text x="42.5" y="289.8">№ докум.</text>
<text x="62" y="289.8">Подпись</text>
<text x="76.4" y="289.6">Дата</text>
</g>
<g font-size="2.2">
<text x="136.1" y="11.5">+24BE</text>
<text x="189.7" y="15.7">kPRM+</text>
<text x="54.3" y="23.9">+24BE</text>
<text x="138.9" y="18.2" transform="rotate(-90 138.9 18.2)">1</text>
<text x="139.7" y="19.9" transform="rotate(90 139.7 19.9)">+</text>
<text x="144.4" y="19.5">K1-1</text>
<text x="144.4" y="21.9">FX2</text>
<text x="153.8" y="18.2" transform="rotate(-90 153.8 18.2)">8</text>
<text x="158.7" y="18.2" transform="rotate(-90 158.7 18.2)">6</text>
<text x="160.8" y="21.9">K1-3</text>
<text x="173.2" y="21.9">VD10</text>
<text x="160.8" y="24.9">FX2</text>
<text x="173.2" y="24.9">300B</text>
<text x="25.9" y="30.6">+24BE</text>
<text x="125" y="31.8">1#PRM</text>
<text x="138.9" y="31.7" transform="rotate(-90 138.9 31.7)">10</text>
<text x="158.7" y="30.4" transform="rotate(-90 158.7 30.4)">7</text>
<text x="189.7" y="33.1">kPRM-</text>
<text x="59.7" y="36.4">C19</text>
<text x="59.7" y="39.9">0.1u</text>
<text x="74.7" y="36.4">C20</text>
<text x="74.7" y="39.9">0.1u</text>
<text x="136.1" y="41.4">+24BE</text>
<text x="25.9" y="45.6">GNDE</text>
<text x="189.7" y="45.6">kPRD+</text>
<text x="54" y="51.8">GNDE</text>
<text x="138.9" y="48" transform="rotate(-90 138.9 48)">1</text>
<text x="139.7" y="49.8" transform="rotate(90 139.7 49.8)">+</text>
<text x="144.4" y="49.3">K2-1</text>
<text x="144.4" y="51.8">FX2</text>
<text x="153.8" y="48" transform="rotate(-90 153.8 48)">8</text>
<text x="158.7" y="48" transform="rotate(-90 158.7 48)">6</text>
<text x="160.8" y="51.8">K2-3</text>
<text x="173.2" y="51.8">VD11</text>
<text x="62.2" y="59.3">R15</text>
<text x="160.8" y="54.8">FX2</text>
<text x="173.2" y="54.8">300B</text>
<text x="26.1" y="62.8">#PRM</text>
<text x="62.2" y="61.8">6.2k</text>
<text x="74.2" y="64.2">1</text>
<text x="78.4" y="65.7">1B</text>
<text x="92.1" y="61.8">DD5</text>
<text x="92.9" y="65.7">1C</text>
<text x="98.8" y="64.2">18</text>
<text x="125" y="61.7">1#PRD</text>
<text x="138.9" y="61.5" transform="rotate(-90 138.9 61.5)">10</text>
<text x="158.7" y="60.2" transform="rotate(-90 158.7 60.2)">7</text>
<text x="189.7" y="63">kPRD-</text>
<text x="26.1" y="70.2">#PRD</text>
<text x="62.2" y="66.8">R16</text>
<text x="62.2" y="69.3">6.2k</text>
<text x="74.2" y="66.7">2</text>
<text x="74.2" y="71.6">4</text>
<text x="74.2" y="69.1">3</text>
<text x="78.4" y="68.2">2B</text>
<text x="78.4" y="70.7">3B</text>
<text x="92.9" y="70.7">3C</text>
<text x="92.9" y="68.2">2C</text>
<text x="98.8" y="71.6">15</text>
<text x="98.8" y="69.1">16</text>
<text x="98.8" y="66.7">17</text>
<text x="136.1" y="71.2">+24BE</text>
<text x="26.1" y="77.7">#Warn</text>
<text x="62.2" y="74.2">R17</text>
<text x="62.2" y="76.7">6.2k</text>
<text x="74.2" y="76.6">6</text>
<text x="74.2" y="74.1">5</text>
<text x="78.4" y="73.2">4B</text>
<text x="78.4" y="75.7">5B</text>
<text x="92.9" y="75.7">5C</text>
<text x="92.9" y="73.2">4C</text>
<text x="98.8" y="76.6">13</text>
<text x="98.8" y="74.1">14</text>
<text x="138.9" y="77.9" transform="rotate(-90 138.9 77.9)">1</text>
<text x="153.8" y="77.9" transform="rotate(-90 153.8 77.9)">8</text>
<text x="158.7" y="77.9" transform="rotate(-90 158.7 77.9)">6</text>
<text x="189.7" y="75.5">kWarn+</text>
<text x="62.2" y="81.7">R18</text>
<text x="74.2" y="79.1">7</text>
<text x="74.2" y="81.6">8</text>
<text x="78.4" y="80.7">7B</text>
<text x="78.4" y="83.1">8B</text>
<text x="78.4" y="78.2">6B</text>
<text x="92.9" y="83.1">8C</text>
<text x="92.9" y="80.7">7C</text>
<text x="92.9" y="78.2">6C</text>
<text x="98.8" y="81.6">11</text>
<text x="98.8" y="79.1">12</text>
<text x="139.7" y="79.7" transform="rotate(90 139.7 79.7)">+</text>
<text x="144.4" y="79.2">K3-1</text>
<text x="144.4" y="81.7">FX2</text>
<text x="160.8" y="81.7">K3-3</text>
<text x="173.2" y="81.7">VD12</text>
<text x="26.1" y="85.2">Alarm</text>
<text x="62.2" y="84.2">6.2k</text>
<text x="74.2" y="86.6">9</text>
<text x="78.4" y="88.1">GND</text>
<text x="90.5" y="88.1">COM</text>
<text x="98.8" y="86.6">10</text>
<text x="109.5" y="87.7">+24BE</text>
<text x="160.8" y="84.7">FX2</text>
<text x="173.2" y="84.7">300B</text>
<text x="64" y="94.1">GNDE</text>
<text x="82.9" y="91.7">ULN2803A</text>
<text x="125" y="91.6">1#Warn</text>
<text x="138.9" y="91.4" transform="rotate(-90 138.9 91.4)">10</text>
<text x="158.7" y="90.1" transform="rotate(-90 158.7 90.1)">7</text>
<text x="189.7" y="92.9">kWarn-</text>
<text x="136.1" y="101.1">+24BE</text>
<text x="138.9" y="107.8" transform="rotate(-90 138.9 107.8)">1</text>
<text x="153.8" y="107.8" transform="rotate(-90 153.8 107.8)">8</text>
<text x="158.7" y="107.8" transform="rotate(-90 158.7 107.8)">6</text>
<text x="189.7" y="105.3">kAlarm+</text>
<text x="139.7" y="109.5" transform="rotate(90 139.7 109.5)">+</text>
<text x="144.4" y="109.1">K4-1</text>
<text x="144.4" y="111.5">FX2</text>
<text x="160.8" y="111.5">K4-3</text>
<text x="173.2" y="111.5">VD13</text>
<text x="160.8" y="114.6">FX2</text>
<text x="173.2" y="114.6">300B</text>
<text x="125" y="121.5">1Alarm</text>
<text x="138.9" y="121.3" transform="rotate(-90 138.9 121.3)">10</text>
<text x="158.7" y="120" transform="rotate(-90 158.7 120)">7</text>
<text x="189.7" y="122.8">kAlarm-</text>
<text x="39.3" y="138.4">+24BE</text>
<text x="141.9" y="147.4">R19</text>
<text x="156.6" y="147.4">R20</text>
<text x="174.2" y="147.4">R21</text>
<text x="44.8" y="150.9">C21</text>
<text x="44.8" y="154.4">0,1u</text>
<text x="74.7" y="151.4">AV1</text>
<text x="107" y="153.9">R22</text>
<text x="124.5" y="153.9">VD15</text>
<text x="139.4" y="152.9">240</text>
<text x="154.3" y="152.9">3.9k</text>
<text x="171.7" y="152.9">4.7k</text>
<text x="194.6" y="150.2">kPUSK+</text>
<text x="23.2" y="159.9">PUSK</text>
<text x="51.8" y="157.4">R23</text>
<text x="89.6" y="156.4">VD14</text>
<text x="89.6" y="158.8">1N4148WS</text>
<text x="107" y="156.4">680</text>
<text x="124.5" y="156.4">26B</text>
<text x="156.8" y="161.3">S1-2</text>
<text x="171.7" y="156.4">S1-1</text>
<text x="49.8" y="162.8">10k</text>
<text x="62.5" y="167.8">ACPL-M50L</text>
<text x="92.1" y="163.8">VD16</text>
<text x="92.1" y="166.3">10B</text>
<text x="114.5" y="167.3">R24</text>
<text x="39.1" y="171.3">GNDE</text>
<text x="112" y="172.8">470</text>
<text x="194.6" y="170.1">kPUSK-</text>
<text x="39.3" y="178.3">+24BE</text>
<text x="44.8" y="190.7">C22</text>
<text x="74.7" y="191.2">AV2</text>
<text x="141.9" y="187.2">R25</text>
<text x="156.6" y="187.2">R26</text>
<text x="174.2" y="187.2">R27</text>
<text x="194.6" y="189.9">kCLEAR+</text>
<text x="44.8" y="194.2">0,1u</text>
<text x="51.8" y="197.2">R29</text>
<text x="89.6" y="196.2">VD18</text>
<text x="107" y="193.7">R28</text>
<text x="107" y="196.2">680</text>
<text x="124.5" y="193.7">VD17</text>
<text x="124.5" y="196.2">26B</text>
<text x="139.4" y="192.7">240</text>
<text x="154.3" y="192.7">3.9k</text>
<text x="171.7" y="192.7">4.7k</text>
<text x="171.7" y="196.2">S2-1</text>
<text x="21.7" y="199.7">CLEAR</text>
<text x="49.8" y="202.6">10k</text>
<text x="89.6" y="198.7">1N4148WS</text>
<text x="92.1" y="203.7">VD19</text>
<text x="156.8" y="201.2">S2-2</text>
<text x="62.5" y="207.6">ACPL-M50L</text>
<text x="92.1" y="206.2">10B</text>
<text x="114.5" y="207.1">R30</text>
<text x="194.6" y="209.9">kCLEAR-</text>
<text x="39.1" y="211.1">GNDE</text>
<text x="112" y="212.6">470</text>
<text x="39.3" y="218.1">+24BE</text>
<text x="141.9" y="227.1">R31</text>
<text x="156.6" y="227.1">R32</text>
<text x="174.2" y="227.1">R33</text>
<text x="44.8" y="230.5">C23</text>
<text x="74.7" y="231.1">AV3</text>
<text x="107" y="233.5">R34</text>
<text x="124.5" y="233.5">VD20</text>
<text x="139.4" y="232.5">240</text>
<text x="154.3" y="232.5">3.9k</text>
<text x="171.7" y="232.5">4.7k</text>
<text x="194.6" y="229.8">kTM+</text>
<text x="25.9" y="239.7">TM</text>
<text x="44.8" y="234">0,1u</text>
<text x="51.8" y="237">R35</text>
<text x="89.6" y="236">VD21</text>
<text x="89.6" y="238.5">1N4148WS</text>
<text x="107" y="236">680</text>
<text x="124.5" y="236">26B</text>
<text x="171.7" y="236">S3-1</text>
<text x="49.8" y="242.5">10k</text>
<text x="92.1" y="243.5">VD22</text>
<text x="92.1" y="246">10B</text>
<text x="156.8" y="241">S3-2</text>
<text x="39.1" y="251">GNDE</text>
<text x="62.5" y="247.5">ACPL-M50L</text>
<text x="114.5" y="247">R36</text>
<text x="194.6" y="249.7">kTM-</text>
<text x="112" y="252.4">470</text>
</g>
<g font-size="2">
<text x="154.8" y="150.2">V</text>
<text x="172.3" y="150.2">V</text>
<text x="154.8" y="190">V</text>
<text x="172.3" y="190">V</text>
<text x="154.8" y="229.8">V</text>
<text x="172.3" y="229.8">V</text>
</g>
</svg>
